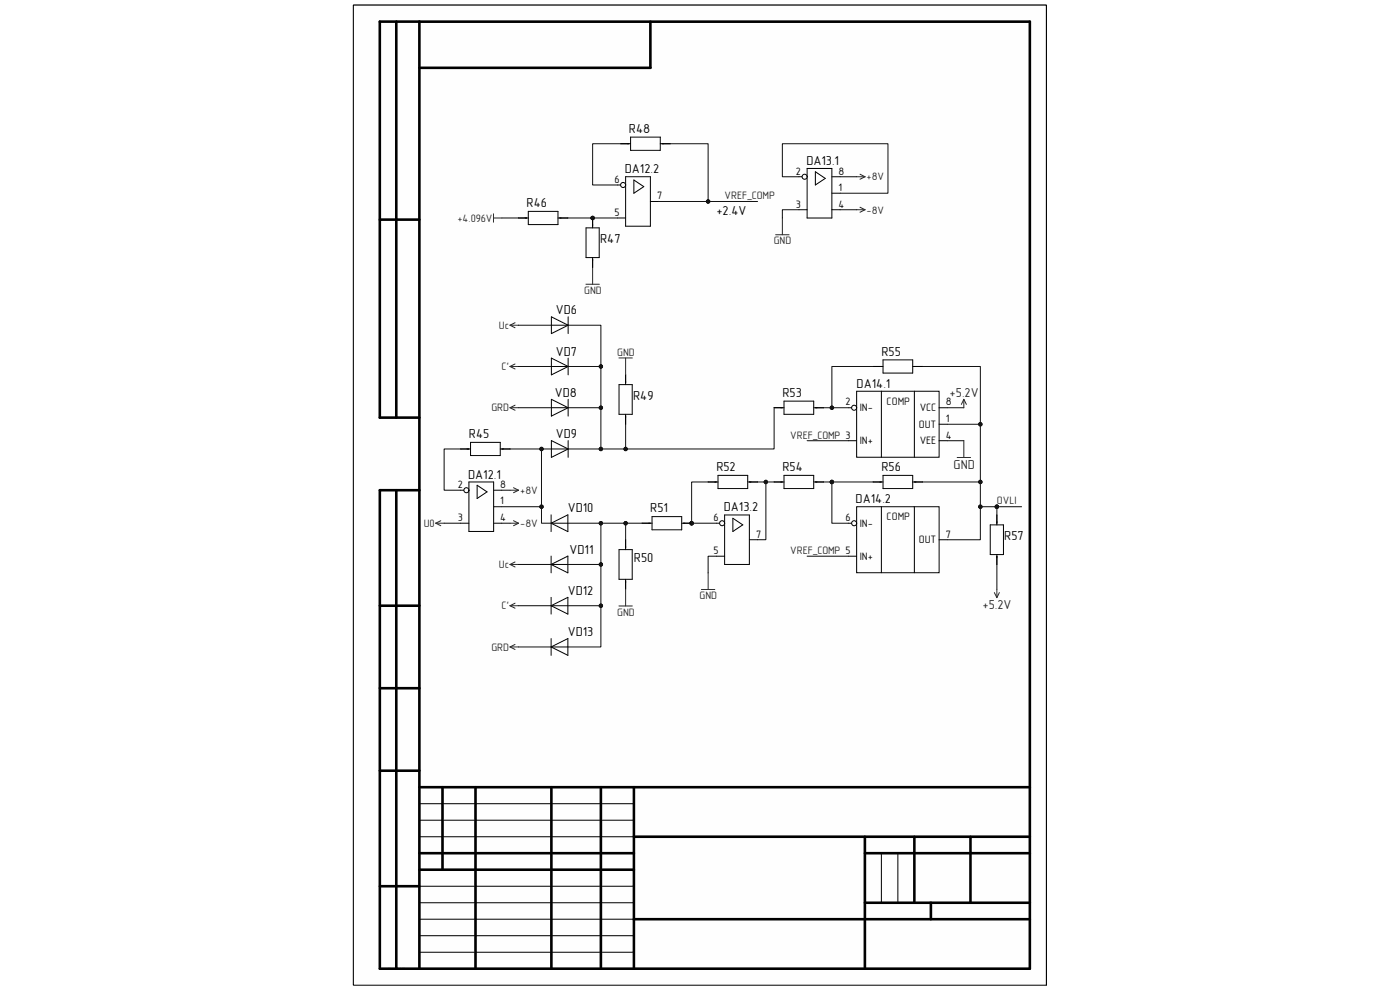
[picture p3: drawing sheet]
<svg xmlns="http://www.w3.org/2000/svg" width="297mm" height="210mm" viewBox="0 0 297 210" stroke-linecap="round" stroke-linejoin="round" font-family="sans-serif">
<path d="M75 1.1h147v207.9h-147z" fill-rule="evenodd" fill="#fefefe"/>
<path d="M75 1.1h147v207.9h-147z" fill="none" stroke="#000" stroke-width=".21"/>
<path d="M75 1.1h147v207.9h-147z" fill-rule="evenodd" fill="#fefefe"/>
<g fill="none" stroke="#000" stroke-width=".21">
<path d="M75 1.1h147v207.9h-147zM132.7 79.5v2.1M117 93.5l3.5 1.7-3.5 1.8zM117 95.2h3.5M120.5 93.5v3.5M131.3 81.6h2.8v6.3h-2.8zM132.7 87.9v2.1M116.9 111l3.6-1.8v3.6zM116.9 109.2v3.6M117 111h3.5M131.3 116.6h2.8v6.3h-2.8zM132.7 114.5v2.1"/>
<path d="M150.2 102.2h2.1M152.3 100.8h6.3v2.8h-6.3zM158.6 102.2h2.1M132.7 122.9v2.1M89 170.5h45.5M89 174h45.5M89 177.5h45.5M89 188h45.5M89 191.5h45.5M89 195h45.5M89 198.5h45.5M187 181v10.5"/>
<path d="M190.5 181v10.5M89 202h45.5"/>
</g>
<g fill="none" stroke="#000" stroke-width=".55">
<path d="M84.1 4.6v84M89 4.6v200.9M138 4.6v9.8h-49M80.6 46.6h8.4M89 88.6h-8.4v-84h137.9v200.9h-137.9v-101.5h8.4M84.1 104v101.5M80.6 128.5h8.4M80.6 146h8.4M80.6 163.5h8.4M89 167h129.5M93.9 167v17.5M100.9 167v38.5"/>
<path d="M117 167v38.5M127.5 167v38.5M134.5 167v38.5M134.5 177.5h84M183.5 177.5v28M194 177.5v14M205.9 177.5v14M80.6 188h8.4M89 181h45.5M89 184.5h45.5M134.5 195h84M183.5 181h35"/>
<path d="M183.5 191.5h35M197.5 191.5v3.5"/>
</g>
<path d="M131.3 75.9h2.8M132.7 75.9v3.6M131.3 128.6h2.8M132.7 125v3.6M148.8 125.1h2.8M150.2 121.5v3.6" fill="none" stroke="#262626" stroke-width=".21"/>
<circle cx="146.7" cy="111" r=".36" fill="#0e0e0e"/>
<circle cx="146.7" cy="111" r=".36" fill="none" stroke="#0e0e0e" stroke-width=".21"/>
<path d="M136.2 111h2.1M138.3 109.6h6.3v2.8h-6.3zM144.6 111h2.1" fill="none" stroke="#000" stroke-width=".21"/>
<circle cx="146.7" cy="111" r=".36" fill="#0e0e0e"/>
<circle cx="146.7" cy="111" r=".36" fill="none" stroke="#0e0e0e" stroke-width=".21"/>
<path d="M104.7 45.4v1.7M104.7 46.2h1.8M125.7 56.7v3.6M124.3 60.3h2.8M203.1 97h2.8M204.5 84.7l-.5 1.1M204.5 84.7l.5 1.1M204.5 84.7v1.8M204.5 93.5v3.5" fill="none" stroke="#262626" stroke-width=".21"/>
<path d="M152 111h1.7M153.7 109.2h5.3v10.5h-5.3zM155.5 109.9l2.1 1.4-2.1 1.4z" fill="none" stroke="#000" stroke-width=".21"/>
<circle cx="153.2" cy="111" r=".53" fill="#fbfbfb"/>
<g fill="none" stroke="#000" stroke-width=".21">
<path d="M110 46.2h2.1M112.1 44.8h6.3v2.8h-6.3zM118.4 46.2h2.1M152 118h1.7M159 114.5h1.7"/>
<circle cx="153.2" cy="111" r=".53"/>
</g>
<path d="M181.7 37.5h1.8M182.4 37l1.1 .5M183.5 37.5l-1.1 .5M181.7 44.5h1.8M182.4 44l1.1 .5M183.5 44.5l-1.1 .5" fill="none" stroke="#262626" stroke-width=".21"/>
<circle cx="125.7" cy="46.2" r=".36" fill="#0e0e0e"/>
<circle cx="125.7" cy="46.2" r=".36" fill="none" stroke="#0e0e0e" stroke-width=".21"/>
<path d="M124.3 48.3h2.8v6.3h-2.8zM125.7 46.2v2.1M125.7 54.6v2.1" fill="none" stroke="#000" stroke-width=".21"/>
<circle cx="125.7" cy="46.2" r=".36" fill="#0e0e0e"/>
<circle cx="125.7" cy="46.2" r=".36" fill="none" stroke="#0e0e0e" stroke-width=".21"/>
<circle cx="211.5" cy="107.5" r=".36" fill="#0e0e0e"/>
<circle cx="211.5" cy="107.5" r=".36" fill="none" stroke="#0e0e0e" stroke-width=".21"/>
<path d="M97.7 104h1.8M99.5 102.2h5.2v10.5h-5.2zM101.2 102.9l2.1 1.4-2.1 1.4z" fill="none" stroke="#000" stroke-width=".21"/>
<circle cx="98.9" cy="104" r=".53" fill="#fbfbfb"/>
<g fill="none" stroke="#000" stroke-width=".21">
<path d="M117 67.2l3.5 1.8-3.5 1.8zM117 76l3.5 1.7-3.5 1.8zM117 77.7h3.5M117 69h3.5M120.5 67.2v3.6M120.5 76v3.5M185.2 77.7h2.1M187.3 76.3h6.3v2.8h-6.3zM193.6 77.7h2.1M97.7 95.2h2.1M99.8 93.8h6.3v2.8h-6.3zM106.1 95.2h2.1"/>
<path d="M117 84.7l3.5 1.8-3.5 1.8zM117 86.5h3.5M120.5 84.7v3.6M164.2 86.5h2.1M166.3 85.1h6.3v2.8h-6.3zM172.6 86.5h2.1M180 86.5h1.7M180 93.5h1.7M199.2 90h1.8M97.7 111h1.8M104.7 111h1.8M104.7 107.5h1.8"/>
<path d="M104.7 104h1.8M116.9 119.7l3.6-1.7v3.5zM116.9 118v3.5M117 119.7h3.5M164.2 102.2h2.1M166.3 100.8h6.3v2.8h-6.3zM172.6 102.2h2.1M185.2 102.2h2.1M187.3 100.8h6.3v2.8h-6.3zM193.6 102.2h2.1M116.9 128.5l3.6-1.8v3.6zM116.9 137.2l3.6-1.7v3.5z"/>
<path d="M116.9 126.7v3.6M116.9 135.5v3.5M117 128.5h3.5M117 137.2h3.5"/>
<circle cx="98.9" cy="104" r=".53"/>
</g>
<g fill="none" stroke="#262626" stroke-width=".21">
<path d="M164.6 49.8h2.8M166 46.2v3.6M108.2 77.7l1.1 .6M108.2 77.7h1.8M108.2 69l1.1 .5M108.2 69h1.8M109.3 77.2l-1.1 .5M109.3 68.5l-1.1 .5M108.2 86.5l1.1 .5M108.2 86.5h1.8M109.3 86l-1.1 .5M92.4 111h1.8"/>
<path d="M92.4 111l1.1 .5M93.5 110.5l-1.1 .5M108.2 119.7l1.1 .6M108.2 119.7h1.8M108.2 111h1.8M108.2 104h1.8M108.9 110.5l1.1 .5M108.9 103.5l1.1 .5M109.3 119.2l-1.1 .5M110 111l-1.1 .5M110 104l-1.1 .5M108.2 128.5l1.1 .5"/>
<path d="M108.2 128.5h1.8M108.2 137.2l1.1 .6M108.2 137.2h1.8M109.3 128l-1.1 .5M109.3 136.7l-1.1 .5"/>
</g>
<circle cx="181.2" cy="86.5" r=".53" fill="#fbfbfb"/>
<g fill="none" stroke="#000" stroke-width=".21">
<path d="M181.7 83h17.5v14h-17.5zM187 83v14M194 83v14M199.2 86.5h1.8M199.2 93.5h1.8M180 118h1.7M180 111h1.7M199.2 114.5h1.8"/>
<circle cx="181.2" cy="86.5" r=".53"/>
</g>
<circle cx="181.2" cy="111" r=".53" fill="#fbfbfb"/>
<g fill="none" stroke="#000" stroke-width=".21">
<path d="M169.5 37.5h1.7M171.2 35.7h5.3v10.5h-5.3zM173 36.4v2.8M173 36.4l2.1 1.4-2.1 1.4M181.7 107.5h17.5v14h-17.5zM187 107.5v14M194 107.5v14M210.1 111.3h2.8v6.3h-2.8zM211.5 109.3v2M211.5 117.6v2.2"/>
<circle cx="181.2" cy="111" r=".53"/>
</g>
<path d="M210.9 125.7l.6 1.1M211.5 125v1.8M212 125.7l-.5 1.1" fill="none" stroke="#262626" stroke-width=".21"/>
<circle cx="170.7" cy="37.5" r=".53" fill="#fbfbfb"/>
<g fill="none" stroke="#000" stroke-width=".21">
<path d="M131 39.2h1.7M132.7 37.5h5.3v10.5h-5.3zM134.5 38.2l2.1 1.4-2.1 1.4zM176.5 37.5h1.7M169.5 44.5h1.7M176.5 44.5h1.7M176.5 41h1.7"/>
<circle cx="170.7" cy="37.5" r=".53"/>
</g>
<circle cx="132.2" cy="39.2" r=".53" fill="#fbfbfb"/>
<g fill="none" stroke="#000" stroke-width=".21">
<path d="M131.7 30.5h2.1M133.8 29.1h6.3v2.8h-6.3zM140.1 30.5h2.1M131 46.2h1.7M138 42.7h1.7"/>
<circle cx="132.2" cy="39.2" r=".53"/>
</g>
<path d="M146.7 111h5.3" fill="none" stroke="#0e0e0e" stroke-width=".21"/>
<circle cx="146.7" cy="111" r=".36" fill="#0e0e0e"/>
<g fill="none" stroke="#0e0e0e" stroke-width=".21">
<path d="M150.2 102.2h-3.5v8.8"/>
<circle cx="146.7" cy="111" r=".36"/>
</g>
<circle cx="146.7" cy="111" r=".36" fill="#0e0e0e"/>
<g fill="none" stroke="#0e0e0e" stroke-width=".21">
<path d="M160.7 102.2h1.8v12.3h-1.8"/>
<circle cx="146.7" cy="111" r=".36"/>
</g>
<circle cx="162.5" cy="102.2" r=".36" fill="#0e0e0e"/>
<g fill="none" stroke="#0e0e0e" stroke-width=".21">
<path d="M120.5 46.2h10.5"/>
<circle cx="162.5" cy="102.2" r=".36"/>
</g>
<circle cx="125.7" cy="46.2" r=".36" fill="#0e0e0e"/>
<g fill="none" stroke="#0e0e0e" stroke-width=".21">
<path d="M106.5 46.2h3.5M139.7 42.7h21"/>
<circle cx="125.7" cy="46.2" r=".36"/>
</g>
<circle cx="150.2" cy="42.7" r=".36" fill="#0e0e0e"/>
<g fill="none" stroke="#0e0e0e" stroke-width=".21">
<path d="M132.7 111v3.5"/>
<circle cx="150.2" cy="42.7" r=".36"/>
</g>
<circle cx="132.7" cy="111" r=".36" fill="#0e0e0e"/>
<g fill="none" stroke="#0e0e0e" stroke-width=".21">
<path d="M97.7 95.2h-3.5v8.8h3.5M94.2 111h3.5M120.5 111h15.7M152 118h-1.8v3.5"/>
<circle cx="132.7" cy="111" r=".36"/>
</g>
<circle cx="132.7" cy="111" r=".36" fill="#0e0e0e"/>
<circle cx="132.7" cy="111" r=".36" fill="none" stroke="#0e0e0e" stroke-width=".21"/>
<circle cx="127.5" cy="111" r=".36" fill="#0e0e0e"/>
<g fill="none" stroke="#0e0e0e" stroke-width=".21">
<path d="M120.5 86.5h7v8.7"/>
<circle cx="127.5" cy="111" r=".36"/>
</g>
<circle cx="127.5" cy="86.5" r=".36" fill="#0e0e0e"/>
<circle cx="127.5" cy="86.5" r=".36" fill="none" stroke="#0e0e0e" stroke-width=".21"/>
<circle cx="127.5" cy="95.2" r=".36" fill="#0e0e0e"/>
<g fill="none" stroke="#0e0e0e" stroke-width=".21">
<path d="M120.5 77.7h7v8.8"/>
<circle cx="127.5" cy="95.2" r=".36"/>
</g>
<circle cx="127.5" cy="77.7" r=".36" fill="#0e0e0e"/>
<circle cx="127.5" cy="77.7" r=".36" fill="none" stroke="#0e0e0e" stroke-width=".21"/>
<circle cx="127.5" cy="86.5" r=".36" fill="#0e0e0e"/>
<g fill="none" stroke="#0e0e0e" stroke-width=".21">
<path d="M120.5 69h7v8.7"/>
<circle cx="127.5" cy="86.5" r=".36"/>
</g>
<circle cx="127.5" cy="77.7" r=".36" fill="#0e0e0e"/>
<g fill="none" stroke="#0e0e0e" stroke-width=".21">
<path d="M108.2 95.2h8.8"/>
<circle cx="127.5" cy="77.7" r=".36"/>
</g>
<circle cx="114.9" cy="95.2" r=".36" fill="#0e0e0e"/>
<g fill="none" stroke="#0e0e0e" stroke-width=".21">
<path d="M110 77.7h7M110 69h7M110 86.5h7M110 119.7h7M120.5 119.7h7M110 137.2h7M110 128.5h7"/>
<circle cx="114.9" cy="95.2" r=".36"/>
</g>
<circle cx="127.5" cy="119.7" r=".36" fill="#0e0e0e"/>
<g fill="none" stroke="#0e0e0e" stroke-width=".21">
<path d="M127.5 111v26.2h-7"/>
<circle cx="127.5" cy="119.7" r=".36"/>
</g>
<circle cx="127.5" cy="128.5" r=".36" fill="#0e0e0e"/>
<circle cx="127.5" cy="128.5" r=".36" fill="none" stroke="#0e0e0e" stroke-width=".21"/>
<circle cx="127.5" cy="119.7" r=".36" fill="#0e0e0e"/>
<circle cx="127.5" cy="119.7" r=".36" fill="none" stroke="#0e0e0e" stroke-width=".21"/>
<circle cx="127.5" cy="111" r=".36" fill="#0e0e0e"/>
<g fill="none" stroke="#0e0e0e" stroke-width=".21">
<path d="M120.5 128.5h7"/>
<circle cx="127.5" cy="111" r=".36"/>
</g>
<circle cx="127.5" cy="128.5" r=".36" fill="#0e0e0e"/>
<g fill="none" stroke="#0e0e0e" stroke-width=".21">
<path d="M169.5 37.5h-3.5v-7h22.4v10.5h-10.2M169.5 44.5h-3.5v1.7M132.7 90v5.2M201 93.5h3.5M201 86.5h3.5M211.5 119.8v5.2"/>
<circle cx="127.5" cy="128.5" r=".36"/>
</g>
<circle cx="132.7" cy="95.2" r=".36" fill="#0e0e0e"/>
<g fill="none" stroke="#0e0e0e" stroke-width=".21">
<path d="M164.2 86.5v8.7h-43.7"/>
<circle cx="132.7" cy="95.2" r=".36"/>
</g>
<circle cx="127.5" cy="95.2" r=".36" fill="#0e0e0e"/>
<circle cx="127.5" cy="95.2" r=".36" fill="none" stroke="#0e0e0e" stroke-width=".21"/>
<circle cx="132.7" cy="95.2" r=".36" fill="#0e0e0e"/>
<g fill="none" stroke="#0e0e0e" stroke-width=".21">
<path d="M201 90h7"/>
<circle cx="132.7" cy="95.2" r=".36"/>
</g>
<circle cx="208" cy="90" r=".36" fill="#0e0e0e"/>
<g fill="none" stroke="#0e0e0e" stroke-width=".21">
<path d="M174.7 86.5h1.8"/>
<circle cx="208" cy="90" r=".36"/>
</g>
<circle cx="176.5" cy="86.5" r=".36" fill="#0e0e0e"/>
<g fill="none" stroke="#0e0e0e" stroke-width=".21">
<path d="M185.2 77.7h-8.7v8.8h3.5"/>
<circle cx="176.5" cy="86.5" r=".36"/>
</g>
<circle cx="176.5" cy="86.5" r=".36" fill="#0e0e0e"/>
<g fill="none" stroke="#0e0e0e" stroke-width=".21">
<path d="M195.7 77.7h12.3v36.8h-7"/>
<circle cx="176.5" cy="86.5" r=".36"/>
</g>
<circle cx="208" cy="90" r=".36" fill="#0e0e0e"/>
<circle cx="208" cy="90" r=".36" fill="none" stroke="#0e0e0e" stroke-width=".21"/>
<circle cx="208" cy="102.2" r=".36" fill="#0e0e0e"/>
<circle cx="208" cy="102.2" r=".36" fill="none" stroke="#0e0e0e" stroke-width=".21"/>
<circle cx="208" cy="107.5" r=".36" fill="#0e0e0e"/>
<g fill="none" stroke="#0e0e0e" stroke-width=".21">
<path d="M162.5 102.2h1.7"/>
<circle cx="208" cy="107.5" r=".36"/>
</g>
<circle cx="162.5" cy="102.2" r=".36" fill="#0e0e0e"/>
<g fill="none" stroke="#0e0e0e" stroke-width=".21">
<path d="M176.5 102.2h8.7"/>
<circle cx="162.5" cy="102.2" r=".36"/>
</g>
<circle cx="176.5" cy="102.2" r=".36" fill="#0e0e0e"/>
<g fill="none" stroke="#0e0e0e" stroke-width=".21">
<path d="M171.2 93.5h8.8M171.2 118h8.8M176.5 102.2v8.8h3.5"/>
<circle cx="176.5" cy="102.2" r=".36"/>
</g>
<circle cx="176.5" cy="102.2" r=".36" fill="#0e0e0e"/>
<g fill="none" stroke="#0e0e0e" stroke-width=".21">
<path d="M174.7 102.2h1.8"/>
<circle cx="176.5" cy="102.2" r=".36"/>
</g>
<circle cx="176.5" cy="102.2" r=".36" fill="#0e0e0e"/>
<g fill="none" stroke="#0e0e0e" stroke-width=".21">
<path d="M195.7 102.2h12.3"/>
<circle cx="176.5" cy="102.2" r=".36"/>
</g>
<circle cx="208" cy="102.2" r=".36" fill="#0e0e0e"/>
<g fill="none" stroke="#0e0e0e" stroke-width=".21">
<path d="M106.5 104h1.7M106.5 111h1.7M211.5 107.5v1.8"/>
<circle cx="208" cy="102.2" r=".36"/>
</g>
<circle cx="211.5" cy="107.5" r=".36" fill="#0e0e0e"/>
<g fill="none" stroke="#0e0e0e" stroke-width=".21">
<path d="M208 107.5h8.7"/>
<circle cx="211.5" cy="107.5" r=".36"/>
</g>
<circle cx="208" cy="107.5" r=".36" fill="#0e0e0e"/>
<circle cx="208" cy="107.5" r=".36" fill="none" stroke="#0e0e0e" stroke-width=".21"/>
<circle cx="211.5" cy="107.5" r=".36" fill="#0e0e0e"/>
<g fill="none" stroke="#0e0e0e" stroke-width=".21">
<path d="M178.2 37.5h3.5M178.2 44.5h3.5M106.5 107.5h8.4"/>
<circle cx="211.5" cy="107.5" r=".36"/>
</g>
<circle cx="114.9" cy="107.5" r=".36" fill="#0e0e0e"/>
<g fill="none" stroke="#0e0e0e" stroke-width=".21">
<path d="M114.9 95.2v15.8h2.1"/>
<circle cx="114.9" cy="107.5" r=".36"/>
</g>
<circle cx="114.9" cy="107.5" r=".36" fill="#0e0e0e"/>
<circle cx="114.9" cy="107.5" r=".36" fill="none" stroke="#0e0e0e" stroke-width=".21"/>
<circle cx="114.9" cy="95.2" r=".36" fill="#0e0e0e"/>
<g fill="none" stroke="#0e0e0e" stroke-width=".21">
<path d="M131.7 30.5h-6v8.7h5.3M142.2 30.5h8v12.2"/>
<circle cx="114.9" cy="95.2" r=".36"/>
</g>
<circle cx="150.2" cy="42.7" r=".36" fill="#0e0e0e"/>
<circle cx="150.2" cy="42.7" r=".36" fill="none" stroke="#0e0e0e" stroke-width=".21"/>
<g font-size="2.8">
<text x="133.4" y="28.2">R48</text>
<text x="171.1" y="35">DA13.1</text>
<text x="132.5" y="36.7">DA12.2</text>
<text x="111.7" y="43.9">R46</text>
<text x="152" y="45.7">+2.4V</text>
<text x="127.3" y="51.6">R47</text>
<text x="117.9" y="66.7">VD6</text>
<text x="117.9" y="75.4">VD7</text>
<text x="187" y="75.4">R55</text>
<text x="181.7" y="82.2">DA14.1</text>
<text x="117.7" y="84.2">VD8</text>
<text x="134.3" y="84.8">R49</text>
<text x="166" y="84.2">R53</text>
<text x="99.5" y="92.9">R45</text>
<text x="117.9" y="92.9">VD9</text>
<text x="99.3" y="101.5">DA12.1</text>
<text x="152" y="99.9">R52</text>
<text x="166" y="99.9">R54</text>
<text x="187" y="99.9">R56</text>
<text x="181.5" y="106.7">DA14.2</text>
<text x="120.4" y="108.7">VD10</text>
<text x="138" y="108.7">R51</text>
<text x="153.5" y="108.5">DA13.2</text>
<text x="120.8" y="117.4">VD11</text>
<text x="134.5" y="119.2">R50</text>
<text x="213.1" y="114.6">R57</text>
<text x="120.4" y="126.2">VD12</text>
<text x="120.4" y="135">VD13</text>
</g>
<g font-size="2.8" fill="#262626">
<text x="201.5" y="84.2">+5.2V</text>
<text x="202.3" y="99.5">GND</text>
<text x="208.4" y="129.2">+5.2V</text>
</g>
<g font-size="2.3">
<text x="130.4" y="38.8">6</text>
<text x="168.9" y="37">2</text>
<text x="177.9" y="40.5">1</text>
<text x="177.9" y="37">8</text>
<text x="130.4" y="45.8">5</text>
<text x="139.4" y="42.3">7</text>
<text x="168.9" y="44">3</text>
<text x="177.9" y="44">4</text>
<text x="179.4" y="86">2</text>
<text x="182.4" y="87.3">IN-</text>
<text x="195.1" y="87.3">VCC</text>
<text x="200.7" y="89.5">1</text>
<text x="200.7" y="86">8</text>
<text x="182.4" y="94.3">IN+</text>
<text x="194.9" y="90.8">OUT</text>
<text x="195.1" y="94.3">VEE</text>
<text x="200.7" y="93">4</text>
<text x="97.1" y="103.5">2</text>
<text x="106.1" y="107">1</text>
<text x="106.1" y="103.5">8</text>
<text x="97.1" y="110.5">3</text>
<text x="106.1" y="110.5">4</text>
<text x="151.4" y="110.5">6</text>
<text x="179.4" y="110.5">6</text>
<text x="182.4" y="111.8">IN-</text>
<text x="151.4" y="117.5">5</text>
<text x="160.4" y="114">7</text>
<text x="182.4" y="118.8">IN+</text>
<text x="194.9" y="115.3">OUT</text>
<text x="200.7" y="114">7</text>
</g>
<g font-size="2.3" fill="#262626">
<text x="183.9" y="38.3">+8V</text>
<text x="97" y="47">+4.096V</text>
<text x="153.7" y="42.3">VREF_COMP</text>
<text x="183.9" y="45.3">-8V</text>
<text x="164.2" y="51.8">GND</text>
<text x="124" y="62.3">GND</text>
<text x="105.8" y="69.8">Uc</text>
<text x="130.9" y="75.5">GND</text>
<text x="106.4" y="78.5">C'</text>
<text x="104.3" y="87.3">GRD</text>
<text x="167.6" y="93">VREF_COMP 3</text>
<text x="110.4" y="104.8">+8V</text>
<text x="211.5" y="107">OVLI</text>
<text x="89.9" y="111.8">U0</text>
<text x="110.4" y="111.8">-8V</text>
<text x="167.6" y="117.5">VREF_COMP 5</text>
<text x="105.8" y="120.5">Uc</text>
<text x="106.4" y="129.3">C'</text>
<text x="130.9" y="130.6">GND</text>
<text x="148.4" y="127.1">GND</text>
<text x="104.3" y="138">GRD</text>
</g>
<g font-size="2.3" fill="#0e0e0e">
<text x="188.1" y="85.9">COMP</text>
<text x="188.1" y="110.4">COMP</text>
</g>
<text font-size=".3" x="82" y="205.6">ALTIUM GOSTBOM2.0 KEV</text>
</svg>
